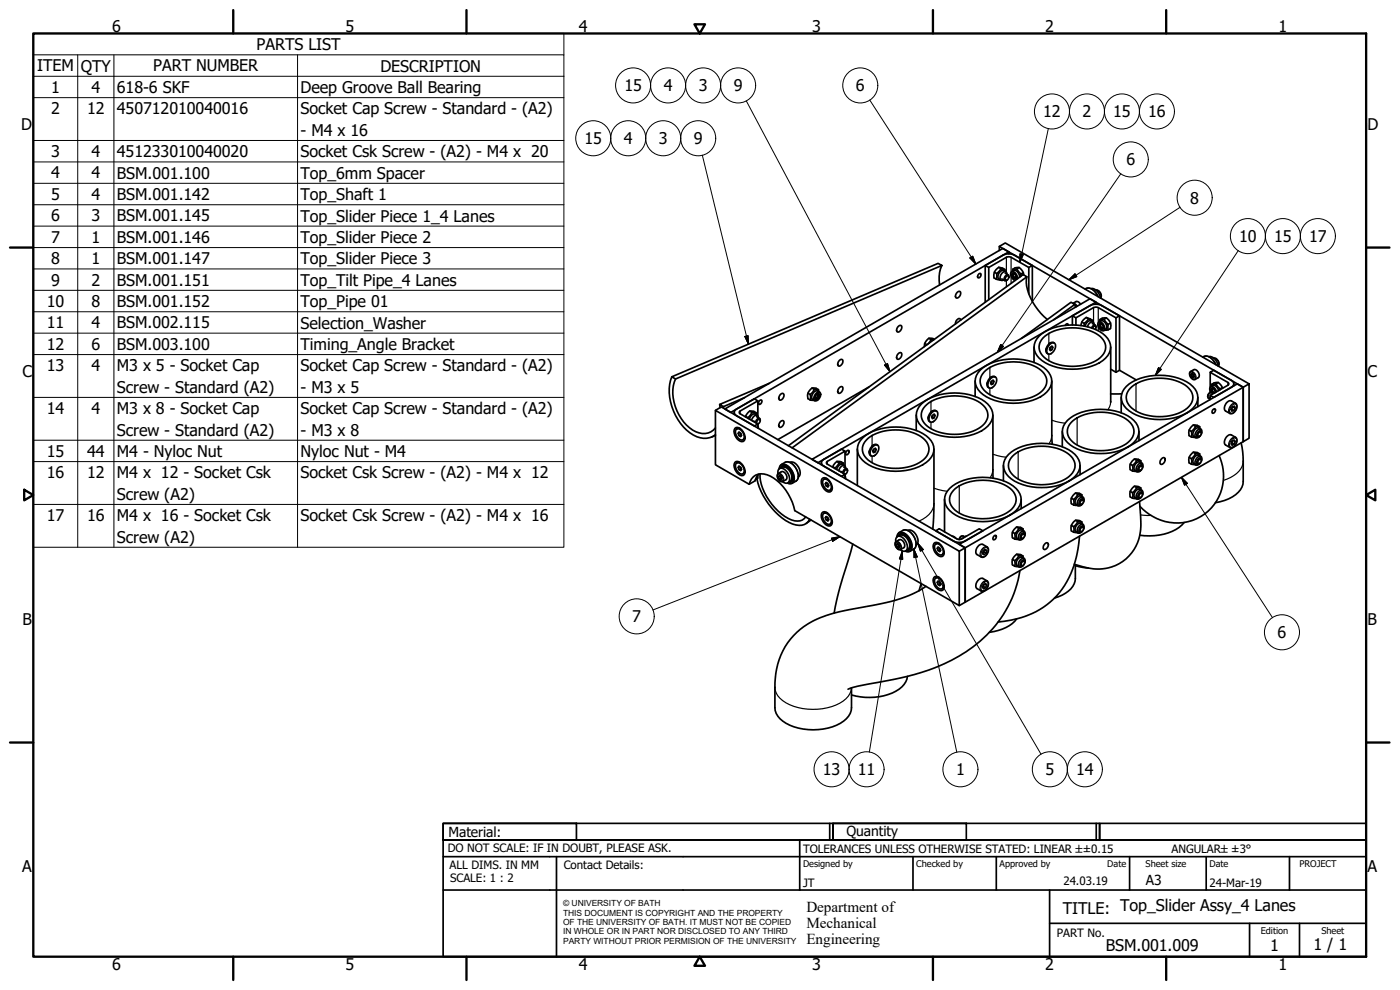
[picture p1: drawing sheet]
<svg xmlns="http://www.w3.org/2000/svg" width="420mm" height="297mm" viewBox="0 0 420 297" stroke-linecap="round" stroke-linejoin="round" font-family="sans-serif">
<!-- layer: Visible (ISO) -->
<g fill="none" stroke="#000" stroke-width=".51">
<path d="M282.7 79.7a9.6 9.6 0 0 0-.7 5.8M295.7 79.7l1 .5 5.3-3 .7-.2 .7 .2 5.4 3v7.9M299.9 75.1v-1.2l1.8-1 73.2 42.3M299.9 73.9l73.2 42.3-83.4 48.2-73.2-42.3-1.8 1M302.7 75.6l-1.7-1.1-83.5 48.2 1.8 1 83.4-48.1v.6M309.8 79.7v10.7M269.6 97.9l.7-.3a1.2 1.2 0 0 1 .2 1.3 1.2 1.2 0 0 1-1.2 .7 1.13 1.13 0 0 1 .3-1.7zM287.3 87.7l.6-.3a1.2 1.2 0 0 1 .2 1.3 1.2 1.2 0 0 1-1.1 .7 1.13 1.13 0 0 1 .3-1.7zM288.3 96l-.3-.4a1.43 1.43 0 0 0-1.3 1.6M293.8 82.1l.3-.1a.7 .7 0 0 1 .2 .9 .7 .7 0 0 1-.9 .4v-.6zM296.7 80.2v9.7M298.4 81.7l.7 .4"/>
<path d="M299 83.8l1.2 .2M299.7 80.2l.7 .4M300.7 83.7l.9 .5M301.6 80.9a1.8 1.8 0 0 0-1.8-.6 1.8 1.8 0 0 0-1.4 1.4l-.1 .4a1.31 1.31 0 0 0 .7 1.7M301.6 81.4v-.5l-1.2-.3-1.3 1.5-.1 1.7M301.6 81.9l1 .6M301.9 81.5l-.7-.3a1.69 1.69 0 0 0-1.4 2.5l.6 .4M302.2 82.8l.2-.1a.74 .74 0 0 1 .2 .9 .74 .74 0 0 1-.9 .4v-.6zM302.2 82.3l-.3-.7a1.62 1.62 0 0 0-1.5 .8 1.62 1.62 0 0 0 .1 1.7l.7-.1M302.8 83.1l-.3-.6a1.19 1.19 0 0 0-1 1.7l.7-.1M303.6 81.5a1.55 1.55 0 0 1 1.8 0 1.55 1.55 0 0 1 .6 1.6M303.8 82a1.09 1.09 0 0 1 1 .5 1.09 1.09 0 0 1 0 1.2l-.8-.4-.4-.7z"/>
<path d="M303.8 81.4l.2-.6 1.2-.1 1.2 1.5-.1 .7M304 80.8a1.84 1.84 0 0 1 1.9-.5 1.84 1.84 0 0 1 1.2 1.5l.1 .7M304 82.1a.89 .89 0 0 1 .8 .4 .89 .89 0 0 1-.1 1l-.5-.2a.93 .93 0 0 1-.2-1.2zM304.1 82.3h.1M304.1 82l.1 .9 .7 .5M304.6 83.3h.1M305.4 83.6l-.2-.8a1.29 1.29 0 0 0-1.8-1.1 1.96 1.96 0 0 0 1.3 2.4M305.9 80.3l-.7 .4M307.1 81.8l-.7 .4M308.2 83a12.5 12.5 0 0 0 3.3 9.9l2.8 3M308.8 80.2l1-.5-5.3-3.1-1.8-.4-1.7 .4-5.3 3.1v11M316.2 96l6.4-4.7-1.2-.6-14.9 10.8"/>
<path d="M320.6 97.5l-.2-.4-.3 .1-.4 .4M321.8 94.7l1.1 .7 5.3-3.1 .7-.2 .7 .2 5.3 3.1v16.3M322 91l1.2-.6 .5 .3 .6 .6M322.6 91.3l.3 .8-.2-.2M322.9 95.4v2.1M324.7 96.6l.7 .4M325.6 86.7a2.22 2.22 0 0 1 3.2 1.1l.8 1.2M326 95.3l.7 .4M327.4 86.6a3 3 0 0 1 2.9 2.8 1.63 1.63 0 0 0-1.4-2.4M327.8 96.1l-1.8-.8-1.3 1.3-.3 1.1M327.8 96.5v-.4l-1.1-.4-1.3 1.3v.8M327.8 97.1l.9 .5"/>
<path d="M327.9 98.5a.69 .69 0 0 1 .9-.6l-.1 .9M328 96.6l-.6-.3a1.71 1.71 0 0 0-1.8 1.6M328.4 97.4l-.3-.7a1.46 1.46 0 0 0-1.8 1.3M328.9 90.7l-83.4 48.1-1.8-1 83.4-48.2 1.8 1.1v.6M328.9 98.2l-.2-.7a1.11 1.11 0 0 0-1.1 .9M329.7 96.7a1.67 1.67 0 0 1 1.6 2.5 1.68 1.68 0 0 1-1.6-2.5zM329.8 96.6a1.58 1.58 0 0 1 1.9 .1 1.58 1.58 0 0 1 .4 1.9l-.9 .6M329.9 97.1a1.1 1.1 0 0 1 1.1 .5 1.1 1.1 0 0 1 0 1.2 1.2 1.2 0 0 1-1.1-1.7zM330 96.5l.1-.6 1.3-.1 1.2 1.5v1.7l-1.2 .1M330.1 95.9a1.87 1.87 0 0 1 1.9-.5 1.87 1.87 0 0 1 1.3 1.5l.1 .4a1.38 1.38 0 0 1-.8 1.7M330.1 97.2a.88 .88 0 0 1 .9 .4 .88 .88 0 0 1-.1 1l-.5-.2a.9 .9 0 0 1-.3-1.2zM330.2 97.4h.1"/>
<path d="M330.3 97.1l.1 .9 .7 .5M330.8 98.4h.1M332 95.4l-.6 .4M333.3 96.9l-.7 .4M334.9 95.4l1.1-.7-5.8-3.2-1.9-.2-1.2 .4-5.3 3v2.8M336 94.7v16.4M201.6 113.1l79.9-34.1 1.2 .7-80 34zM201.6 113.1a15.4 15.4 0 0 0 7.5 17.9 5.5 5.5 0 0 0 5.6-.6M202.7 113.7a13.3 13.3 0 0 0 6.1 15.8 4.7 4.7 0 0 0 5.9-1.1M223.5 119.3l-6.4 2.7M230.9 115l-14.9 6.4 1.1 .6M234.3 118.3l.6-.3a1.23 1.23 0 0 1 .2 1.3 1.23 1.23 0 0 1-1.1 .7 1.12 1.12 0 0 1 .3-1.7z"/>
<path d="M242.5 118l.7 .4M243.7 116.4l.7 .4M244.9 119.4h.1M245 118.4l.5-.2 .2 .1a.96 .96 0 0 1-.9 1.3 .88 .88 0 0 1 .2-1.2zM245.1 117.9l.7-.3a1.24 1.24 0 0 1 0 2.1 .91 .91 0 0 1-1.5 .3l.2-1.3zM245.2 118.2l.5-.1a1.08 1.08 0 0 1 .1 1.2 1.08 1.08 0 0 1-1.1 .5l-.1-.6zM245.4 118.2l-.2 .9-.6 .4M245.5 118.4h.1M245.6 116.9a1.86 1.86 0 0 0-1.9-.4 1.86 1.86 0 0 0-1.2 1.5l-.1 .4a1.43 1.43 0 0 0 .8 1.6M245.7 117.5l-.1-.6-1.2-.1-.5 .9a1.07 1.07 0 0 0-.6 1.6l-.1 .7M246 117.7a1.58 1.58 0 0 0-1.9 .1 1.58 1.58 0 0 0-.4 1.8l.8 .6M251.9 108.1l.7-.3a1.2 1.2 0 0 1 .2 1.3 1.2 1.2 0 0 1-1.1 .7 1.13 1.13 0 0 1 .2-1.7z"/>
<path d="M251.9 116.3l.7-.3a1.2 1.2 0 0 1 .2 1.3 1.2 1.2 0 0 1-1.1 .7 1.13 1.13 0 0 1 .2-1.7zM260.8 116.1l-27.4 15.8M269.6 106.1l.7-.3a1.2 1.2 0 0 1 .2 1.3 1.2 1.2 0 0 1-1.2 .7 1.13 1.13 0 0 1 .3-1.7zM277.5 103l.7 .4M278.7 101.5l.7 .4M280.2 102l-.8-.1-.9 1.3M280.4 101.8a1.67 1.67 0 0 0-2.6 .8l-.4 1.4M292.7 114.3v4.7M294.2 111a16.2 16.2 0 0 1 14.3-2.8 8.6 8.6 0 0 1 7.1 5.3 5.9 5.9 0 0 1-4.5 6.1 17.7 17.7 0 0 1-16.1-1.2 4.6 4.6 0 0 1-.8-7.4zM295.3 111.6a14.4 14.4 0 0 1 13.6-2.4 6.5 6.5 0 0 1 5.3 5.1 5.8 5.8 0 0 1-4.5 4.9 15.2 15.2 0 0 1-13.9-1.6 3.8 3.8 0 0 1-.5-6zM296.2 114.9v.5M297.4 113.5a.98 .98 0 0 1 1.3-.4 .98 .98 0 0 1 .4 1.4l-.5 1.1a1.42 1.42 0 0 1-1.9 .7 2.28 2.28 0 0 1 .7-2.8z"/>
<path d="M297.4 114.8h.1M297.4 114.7v.1M297.5 113.1l-.4 .2M297.9 114.2l.4 .3-.3 .6M298.3 114.5l-.3-.4-.5 .3-.2 .6 .2 .4 .5-.3-.6-.3M298.7 113.1a1.92 1.92 0 0 0-2.5 2 1.01 1.01 0 0 0 .6 1.3M310.3 104.1v4.6M311.9 100.8a16.9 16.9 0 0 1 16.9-1.9 6.6 6.6 0 0 1 4.5 5.2 7 7 0 0 1-5.7 5.8 16.8 16.8 0 0 1-15.7-2.4 4.3 4.3 0 0 1 0-6.7zM313 101.4a14.5 14.5 0 0 1 14.4-2.1 5.6 5.6 0 0 1 4.4 5.4 6.8 6.8 0 0 1-5.3 4.5 14.3 14.3 0 0 1-13.5-2.3 3.7 3.7 0 0 1 0-5.5zM313.9 104.7v.5M315.1 103.3a.97 .97 0 0 1 1.3-.4 .97 .97 0 0 1 .3 1.4l-.4 1a1.14 1.14 0 0 1-.9 .9 1.14 1.14 0 0 1-1.2-.4 2.56 2.56 0 0 1 .9-2.5zM315.1 104.5h.1"/>
<path d="M315.1 104.4v.1M315.2 102.9l-.4 .2M315.5 104l.5 .3-.3 .6M315.7 114.3l.1 19M316 104.3l-.3-.4-.5 .3-.2 .6 .2 .4 .5-.3-.6-.4M316.4 102.9a1.46 1.46 0 0 0-2.1 1 1.45 1.45 0 0 0 .2 2.3M333.3 110.8l1.6 .9 1.1-.6M333.3 104.1v16.6M336 111.1l5 2.9M336.5 119.2v4.7M336.7 118.2h-3.4M338 115.9a16.7 16.7 0 0 1 17-1.9 6.6 6.6 0 0 1 4.5 5.2 7.1 7.1 0 0 1-5.8 5.8 16.8 16.8 0 0 1-15.7-2.4 4.3 4.3 0 0 1 0-6.7z"/>
<path d="M339.2 116.5a14.3 14.3 0 0 1 14.3-2 5.6 5.6 0 0 1 4.4 5.3 6.8 6.8 0 0 1-5.2 4.5 14.4 14.4 0 0 1-13.5-2.3 3.7 3.7 0 0 1 0-5.5zM357.7 112.1l.5 .3 .2 .6-.3 .4-.5-.3-.2-.7zM357.8 112.1l-.4 .3M357.9 112.2l.2 .6M358.1 112.8l-.5 .3M358.1 112.8l.3 .1M359.5 119.2v2.8M361 107.2a2.17 2.17 0 0 1 3.2 1l.7 1.2M362.8 107a2.96 2.96 0 0 1 2.8 2.8 1.63 1.63 0 0 0-1.3-2.4M363.2 119l-.1 .9M363.2 117.4v.4l-.6 .5-.1 .7M363.2 118.6l1.1 .6 5.3-3a1.09 1.09 0 0 0 .7-1 1.09 1.09 0 0 0-.7-1.1l-5.3-3-1.1 .6 5.3 3.1 .3 .4-.3 .4-5.3 3v1.3"/>
<path d="M363.2 111.7v4.5M363.3 116l.7-.3a1.62 1.62 0 0 1 1.7 1.5M363.6 115.9l.1-.6 1.2-.1 1.3 1.5-.1 .3M363.7 117.8a1.06 1.06 0 0 0-1.1 .7 1.06 1.06 0 0 0 .4 1.2M363.7 117.8l.3 .2M363.7 115.3a1.85 1.85 0 0 1 1.9-.5 1.85 1.85 0 0 1 1.3 1.5v.2M363.8 116.8h.1M363.9 116.5l-.1 .5 .6 .8M364.6 117.8l-1.1 .6M364.7 117.8v-.4a.8 .8 0 0 0-1.1-.7l.1 .6 .4 .6M364.8 117.7l-.2-.7a.78 .78 0 0 0-1.1-.5l-.1 .5 .3 .8M365.1 117.5l-.2-.4a1.38 1.38 0 0 0-1.6-1 1.47 1.47 0 0 0 0 1.6"/>
<path d="M365.6 114.8l-.7 .4M366.9 116.3l-.7 .4M370.3 115.2v.6M373.1 116.2l1.8-1v16.3l-1.8 1zM214.7 123.1l73.2 42.3v16.3l-49.4-28.5a15 15 0 0 0-8.3-10.7 3.8 3.8 0 0 0-5.4 2.8l-10.1-5.8zM214.7 130.6l-1.1 .5M216 121.4l.1 .9M217.1 122l.1 .5M220.3 123.7v.6M220.6 128.5a1.7 1.7 0 0 1 2.4 1 2.01 2.01 0 0 1 0 2.9 2.89 2.89 0 0 1-2.4-3.9zM220.6 138.7a1.7 1.7 0 0 1 2.4 1 2 2 0 0 1 0 2.9 2.89 2.89 0 0 1-2.4-3.9zM220.7 123l5.7-3.3 1 .6-5.3 3-.3 .4 .3 .4 5.3 3.1-1 .6-5.3-3a1.09 1.09 0 0 1-.4-1.8z"/>
<path d="M220.9 139.1a1.42 1.42 0 0 1 2.1 .9 1.29 1.29 0 0 1-.4 2.2 2.51 2.51 0 0 1-1.7-3.1zM220.9 128.9a1.39 1.39 0 0 1 2.1 .9 1.29 1.29 0 0 1-.4 2.2 2.51 2.51 0 0 1-1.7-3.1zM221.5 130l.3-.3 .5 .2 .2 .7-.2 .4-.5-.3 .6-.4M222 140l-.5 .3 .3 .6M222 129.8l-.5 .2 .3 .7M222.1 138.8l-.5-.1-.5 .2M222.1 128.6l-.5-.1-.5 .2M222.4 130.2v.1M222.4 130.3v.1M223.6 131.1l-.2 .5-.4 .4M223.8 124.9l.7 .4M225 123.3l.7 .4"/>
<path d="M226 126.4l.5 .1 .6 .5 .1-.6 .7-.6a.86 .86 0 0 1-.5 1.4M226.9 123.8a1.86 1.86 0 0 0-1.9-.4 1.86 1.86 0 0 0-1.2 1.5l-.1 .2M227 124.4l-.1-.6-1.2-.1-1.2 1.8M227.1 125l.9 .5M227.3 124.6l-.6-.4a1.62 1.62 0 0 0-1.8 1.6M227.4 127.6l.2 .9M227.4 120.3v4.4M227.6 125.3l-.2-.6a1.53 1.53 0 0 0-1.8 1.4M227.6 127.1l-.2 .1v1.2M228.1 120.1l.2-.1a.71 .71 0 0 1 .2 .9 .71 .71 0 0 1-.8 .3v-.5zM228.2 126.2l-.3-.7a1.14 1.14 0 0 0-1.1 1.2M234.3 126.5l.6-.3a1.22 1.22 0 0 1 .2 1.3 1.22 1.22 0 0 1-1.1 .7 1.1 1.1 0 0 1 .3-1.7z"/>
<path d="M234.9 139.7l-.2 .5M235.2 139.7l-.1 .3M235.4 139.9l.2-.2-.3 .3zM235.5 139.7l-.1 .4M235.8 139.8v.4M235.9 139.9l-.1 .2M235.9 140l-.2 .2M236.6 133.7l70.5-51.3 1.1 .6-70.5 51.4M237.1 138.8l.1-.1a2.91 2.91 0 0 1 3 3.2l-.3 .9-.3 .3M243.2 120l1.1 .1M246.5 138.8v.6M246.8 138.1l5.7-3.3 1.1 .6-5.3 3-.3 .4 .3 .5 5.3 3-1.1 .6-5.3-3a1.05 1.05 0 0 1-.4-1.8z"/>
<path d="M251.1 138.5l.7 .4M253.1 138.9a1.87 1.87 0 0 0-1.9-.4 1.87 1.87 0 0 0-1.3 1.5v.2M253.2 139.6l-.1-.7h-1.3l-1.2 1.7M253.4 139.7l-.6-.4a1.62 1.62 0 0 0-1.7 1.6M253.6 135.4v4.4M254.1 135.3l.5-.2a.8 .8 0 0 1 .1 .9 .8 .8 0 0 1-.8 .4l-.1-.5zM257.3 134.8v10.9M258.8 131.5a16.2 16.2 0 0 1 14.4-2.9 8.6 8.6 0 0 1 7 5.3 5.2 5.2 0 0 1-3.3 5.6 17.6 17.6 0 0 1-17.2-.7 4.5 4.5 0 0 1-.9-7.3zM260 132a13.8 13.8 0 0 1 12.6-2.6 7.5 7.5 0 0 1 6.1 4.8 5 5 0 0 1-3.6 5 15.1 15.1 0 0 1-14.6-1.2 3.8 3.8 0 0 1-.5-6zM260.9 135.3v.5M262 133.9a.95 .95 0 0 1 1.7 .1 2.47 2.47 0 0 1-2 2.9 1.63 1.63 0 0 1 0-2.5zM262 135.2h.1"/>
<path d="M262.1 135.1v.1M262.2 133.5l-.5 .3M262.5 134.6l.5 .3-.3 .6M263 134.9l-.3-.4-.5 .3-.3 .7 .3 .3 .5-.3-.6-.3M263.4 133.5a1.94 1.94 0 0 0-2.5 2 1.09 1.09 0 0 0 .6 1.3M275 124.6v4.6M276.5 121.2a16.2 16.2 0 0 1 14.4-2.8 8.7 8.7 0 0 1 7 5.3 5.2 5.2 0 0 1-3.3 5.6 17.6 17.6 0 0 1-17.3-.7 4.6 4.6 0 0 1-.8-7.4zM277.7 121.8a13.9 13.9 0 0 1 12.6-2.6 7.4 7.4 0 0 1 6.1 4.8 5 5 0 0 1-3.6 5 15.1 15.1 0 0 1-14.6-1.2 3.8 3.8 0 0 1-.5-6zM278.5 125.1v.5M279.7 123.7a.98 .98 0 0 1 1.7 0 2.47 2.47 0 0 1-2.1 3 1.63 1.63 0 0 1 0-2.5zM279.7 125h.1M279.8 124.9l-.1 .1"/>
<path d="M279.9 123.3l-.5 .2M280.2 124.4l.4 .3-.2 .6M280.3 134.8v18.3l-.3 5.7M280.6 124.7l-.2-.4-.5 .3-.3 .7 .3 .3 .5-.3-.7-.3M281.1 123.3a1.94 1.94 0 0 0-2.5 2 1.01 1.01 0 0 0 .6 1.3M298 124.6v18.9M301.1 139.7v4.6M302.7 136.3a16.2 16.2 0 0 1 14.3-2.8 8.7 8.7 0 0 1 7 5.3 5.2 5.2 0 0 1-3.2 5.6 17.8 17.8 0 0 1-17.3-.7 4.6 4.6 0 0 1-.8-7.4zM303.8 136.9a14.4 14.4 0 0 1 13.6-2.3 6.5 6.5 0 0 1 5.2 5.1 5.9 5.9 0 0 1-4.4 4.8 15.1 15.1 0 0 1-13.9-1.6 3.8 3.8 0 0 1-.5-6zM318.8 129.5v4.6M320.4 126.1a16.2 16.2 0 0 1 14.3-2.8 8.6 8.6 0 0 1 7 5.3 5.2 5.2 0 0 1-3.2 5.5 17.6 17.6 0 0 1-17.3-.6 4.5 4.5 0 0 1-.8-7.4zM321.5 126.7a14.4 14.4 0 0 1 14.4-2 5.6 5.6 0 0 1 4.4 5.3 6.9 6.9 0 0 1-5.3 4.5 14.2 14.2 0 0 1-13.5-2.3 3.7 3.7 0 0 1 0-5.5z"/>
<path d="M324.1 139.7v2.7M339.2 139.3l.7 .4M340.4 137.7l.7 .4M341.8 129.5v2.7M342.4 138.2a1.86 1.86 0 0 0-1.9-.4 1.86 1.86 0 0 0-1.3 1.5l-.1 .4a1.38 1.38 0 0 0 .8 1.6M342.5 138.8l-.1-.6-1.3-.1-.5 .9a1.07 1.07 0 0 0-.6 1.6l-.1 .7M342.5 139.4l.2 .1M342.7 139a1.58 1.58 0 0 0-1.9 .1 1.58 1.58 0 0 0-.4 1.9l.8 .5M348.8 137.4l.6-.1a1.22 1.22 0 0 1 .1 1.4 1.22 1.22 0 0 1-1.2 .5 1.38 1.38 0 0 1 .5-1.8zM356.9 129.1l.7 .4M356.9 137.2l.7 .4M357.6 131.1l1.1 .1"/>
<path d="M357.6 139.3l1.1 .1M358.1 127.5l.7 .4M358.1 135.7l.7 .4M359.2 130.9l.2 .1M359.2 139.1l.2 .1M359.7 129.8l.6-.3a.75 .75 0 0 1 .1 1 .75 .75 0 0 1-.9 .3zM359.7 138l.6-.3a.75 .75 0 0 1 .1 1 .75 .75 0 0 1-.9 .3zM360 128a1.88 1.88 0 0 0-3.1 1.1v1.6l.7 .4M360 136.2a1.86 1.86 0 0 0-1.9-.5 1.86 1.86 0 0 0-1.2 1.5v1.7l.7 .4M360.1 128.6l-.1-.6-1.2-.1-.5 .9a1.07 1.07 0 0 0-.6 1.6l-.1 .7M360.1 136.8l-.1-.6-1.2-.1-1.2 1.5v1.7M360.2 129.2l.2 .1"/>
<path d="M360.2 137.4l.2 .1M360.4 128.8a1.58 1.58 0 0 0-1.9 .1 1.58 1.58 0 0 0-.4 1.9l.8 .5M360.4 137a1.55 1.55 0 0 0-1.8-.1 1.55 1.55 0 0 0-.6 1.7l.1 .3 .8 .6M360.5 130.3a1 1 0 0 0-.4-1.6 1.81 1.81 0 0 0-1.2 2.6 1.23 1.23 0 0 0 1.4-.6M360.5 138.4a.98 .98 0 0 0-.4-1.5 1.81 1.81 0 0 0-1.2 2.6 1.23 1.23 0 0 0 1.4-.6M360.6 129.9l-.1-.4a.95 .95 0 0 0-1.1 .4 .95 .95 0 0 0 .2 1.2l.4-.2M360.6 138.1l-.3-.6a1.19 1.19 0 0 0-1 1.7l.7-.1M364.1 122.9l.5-.3a.8 .8 0 0 1 0 .9 .8 .8 0 0 1-.7 .5l-.2-.5zM365.9 136.7a14.2 14.2 0 0 1-4.7 17.7 14.2 14.2 0 0 1-18.2-1.6l-.9-.9M368.1 120.8a1.29 1.29 0 0 1 1.4-.5l1.3 .7a1.93 1.93 0 0 1 .1 2.1 1.93 1.93 0 0 1-1.8 .9l-1.3-.7a1.81 1.81 0 0 1 .3-2.5zM368.1 131a1.23 1.23 0 0 1 1.4-.5l1.3 .7a1.93 1.93 0 0 1 .1 2.1 1.93 1.93 0 0 1-1.8 .9l-1.3-.7a1.81 1.81 0 0 1 .3-2.5zM369.5 122.8h.1"/>
<path d="M369.6 122.8l.7 .4M369.7 122.5l-.1 .3M369.7 132.8l-.1 .1M369.7 132.8l.7 .5M369.8 132.4l.6-.4 .3 .5-.3 .8-.6 .3-.3-.4zM369.8 132.4l-.1 .4M369.9 122l.6-.1 .2 .5-.4 .8-.6 .2-.2-.6zM370 122l-.2 .3M370 122l.7 .4M370 122h.1M370.2 132.2l.5 .3M372.5 132.9l.3 1.3a49.9 49.9 0 0 1 .3 10.2 7 7 0 0 1-5.6 5.8l-2.7 .6"/>
<path d="M221.5 140.3l.3-.4 .5 .3 .2 .6-.2 .4-.5-.3 .6-.4M222.4 140.5h.1M222.4 140.5v.1M223.6 141.3l-.2 .6-.4 .3M227.2 143.7a20.1 20.1 0 0 0 10.7 13.5 3.7 3.7 0 0 0 5.1-1.4M227.4 142.5v1l-.7 .5M227.6 142.3l-1 2-1.8 1M228.1 142.2a16.3 16.3 0 0 0 10.3 14.1 3.1 3.1 0 0 0 3.4-1.2M233.5 142.1a1.18 1.18 0 0 1 .4-1.5 1.18 1.18 0 0 1 1.5 .2 3 3 0 0 1 1.2 4 1.39 1.39 0 0 1-1.8-.3M233.8 140.6l.1-.4a2.87 2.87 0 0 1 2.5-1.6 4.4 4.4 0 0 1 3 5.1l-.5 .6a2.32 2.32 0 0 1-2.2 .8l-.4-.1M233.9 142.7l.5 .3 .3 .6-.3 .4-.5-.3-.3-.7zM234.1 142.8l-.5 .2"/>
<path d="M234.1 142.8l.3 .6M234.3 140.4a1.45 1.45 0 0 1 2.5 .2l.8 1.1a1.99 1.99 0 0 1-.4 3h-.4M234.4 143.4l.2 .1M234.4 143.4l-.5 .3M234.7 140.2a2.87 2.87 0 0 1 3 3.1l-.5 1.2M234.7 140.2l-.7 .4M235.7 140.2l.8 .2 .7 .6M236.2 140l.5 .4M237.2 144.5l-.7 .4M237.5 144.2h.3M237.6 143.9h.2M237.7 144.5h-.5"/>
<path d="M237.7 141.9l.2 .9M237.7 143.5l.3 .1M237.8 143.5l.2 .1M237.8 144h.1M237.9 142.8l-.2 .8M237.9 142.6l.1 .6M238 143.5h-.3M238 143.9l-.4 .1M243.4 156l-1.4 1M246.7 143.6a1.67 1.67 0 0 1 2.5 1.1 2.01 2.01 0 0 1 0 2.9 2.9 2.9 0 0 1-2.7-3.6zM246.7 153.8a1.7 1.7 0 0 1 2.5 1.1 2.01 2.01 0 0 1 0 2.9 2.89 2.89 0 0 1-2.5-4zM247 154.2a1.39 1.39 0 0 1 2.2 1 1.3 1.3 0 0 1-.4 2.2 2.51 2.51 0 0 1-1.8-3.2z"/>
<path d="M247 144a1.41 1.41 0 0 1 2.2 1 1.3 1.3 0 0 1-.4 2.2 2.54 2.54 0 0 1-1.8-3.2zM247.7 155.3l.2-.3 .5 .3 .3 .6-.2 .4-.6-.3 .7-.4M247.7 145.1l.2-.3 .5 .3 .3 .6-.2 .4-.6-.3 .7-.4M248.1 155.1l-.4 .2 .2 .7M248.1 144.9l-.4 .2 .2 .7M248.3 153.9l-.6-.1-.5 .2M248.3 143.7l-.6-.1-.5 .2M248.6 155.6h.1M248.6 145.4h.1M249.8 156.4l-.2 .6-.5 .3M249.8 146.2l-.2 .6-.5 .3M249.9 140l.7 .4"/>
<path d="M252.2 141.5l.5 .1 .6 .5M253.2 140.1l.9 .5M253.2 142.1l.4-1 .2-.2 .5 .1v.6l-.7 .7M253.6 142.7l.1 .9M253.6 142.3v1.2M253.6 142.3v.1M253.7 140.4l-.2-.7a1.53 1.53 0 0 0-1.8 1.5M253.8 142.2l-.2 .1M254.3 141.3l-.2-.7a1.09 1.09 0 0 0-1.2 1.2M272.4 159.2a2.39 2.39 0 0 1 2.9 2 1.68 1.68 0 0 1-.4 2.3M280.8 159.3l1.1-.6 5.3 3 .7 .2 .7-.2 5.3-3 1.1 .6-5.3 3-1.8 .4-1.8-.4zM283.5 149.9v9.7"/>
<path d="M285 146.5a16.2 16.2 0 0 1 14.4-2.8 8.7 8.7 0 0 1 7 5.3 5.2 5.2 0 0 1-3.3 5.6 17.6 17.6 0 0 1-17.3-.7 4.6 4.6 0 0 1-.8-7.4zM286.2 147.1a14.4 14.4 0 0 1 13.5-2.3 6.5 6.5 0 0 1 5.3 5.1 5.8 5.8 0 0 1-4.5 4.8 15.2 15.2 0 0 1-13.9-1.6 3.9 3.9 0 0 1-.4-6zM303.8 159.7l.7 .4M305.1 158.1l.7 .4M306.5 149.9v2.7M307 158.7a1.84 1.84 0 0 0-1.9-.5 1.84 1.84 0 0 0-1.3 1.5v.4a1.38 1.38 0 0 0 .7 1.6M307.1 159.3l-.1-.6-1.2-.2-1.3 1.6v1.6M307.1 159.8l.2 .1M307.4 159.4l-.7-.4a1.69 1.69 0 0 0-1.4 2.6l.6 .4M321.5 149.5l.7 .4M321.5 157.6l.7 .4M322.2 151.5l1.2 .1"/>
<path d="M322.2 159.7l1.2 .1M322.8 147.9l.6 .4M322.8 156.1l.6 .4M323.8 151.3l.2 .2M323.8 159.5l.2 .1M324.4 150.3l.5-.3a.74 .74 0 0 1 .2 .9 .74 .74 0 0 1-1 .3zM324.4 158.4l.5-.3a.75 .75 0 0 1 .2 1 .75 .75 0 0 1-1 .3zM324.7 148.4a1.84 1.84 0 0 0-1.9-.4 1.84 1.84 0 0 0-1.3 1.5l-.1 .4a1.36 1.36 0 0 0 .8 1.6M324.7 156.6a1.86 1.86 0 0 0-1.9-.5 1.86 1.86 0 0 0-1.3 1.5l-.1 .4a1.38 1.38 0 0 0 .8 1.7M324.8 149l-.1-.6-1.3-.1-.5 .9a1.07 1.07 0 0 0-.6 1.6l-.1 .7M324.8 157.2l-.1-.6-1.3-.1-.5 .8a1.07 1.07 0 0 0-.6 1.6l-.1 .8M324.8 149.6l.2 .1"/>
<path d="M324.8 157.8l.2 .1M325 149.2l-.6-.4a1.69 1.69 0 0 0-1.5 2.6l.7 .4M325 157.4l-.6-.4a1.69 1.69 0 0 0-1.5 2.6l.7 .3M325.2 150.7a1 1 0 0 0-.4-1.6 1.79 1.79 0 0 0-1.2 2.7 1.13 1.13 0 0 0 1.3-.7M325.2 158.9a1 1 0 0 0-.4-1.6 1.78 1.78 0 0 0-1.2 2.6 1.13 1.13 0 0 0 1.3-.6M325.2 150.4v-.5a.96 .96 0 0 0-1.2 .4 .96 .96 0 0 0 .2 1.2l.5-.2M325.2 158.5v-.4a.95 .95 0 0 0-1.2 .4 .95 .95 0 0 0 .2 1.2l.5-.2M339.2 147.4l.7 .4M339.9 141.3l1.2 .1M339.9 149.5l1.2 .1M340.4 145.9l.7 .4M341.5 141.1l.2 .2"/>
<path d="M341.5 149.3l.2 .1M342 150.5l.1 1.5a23.2 23.2 0 0 1-.4 10.1 13.2 13.2 0 0 1-17.6 7.7l-1.7-.5M342.1 140.1l.5-.3a.74 .74 0 0 1 .1 .9 .74 .74 0 0 1-.9 .3zM342.1 148.2l.5-.3a.75 .75 0 0 1 .1 1 .75 .75 0 0 1-.9 .3zM342.4 146.4a1.86 1.86 0 0 0-1.9-.5 1.86 1.86 0 0 0-1.3 1.5l-.1 .4a1.4 1.4 0 0 0 .8 1.7M342.5 147l-.1-.6-1.3-.1-1.2 1.5v1.7M342.5 147.6l.2 .1M342.7 147.2a1.58 1.58 0 0 0-1.9 .1 1.58 1.58 0 0 0-.4 1.8l.8 .6M342.8 140.5a1 1 0 0 0-.4-1.6 1.78 1.78 0 0 0-1.2 2.6 1.16 1.16 0 0 0 1.4-.6M342.8 148.7a1 1 0 0 0-.4-1.6 1.78 1.78 0 0 0-1.2 2.6 1.23 1.23 0 0 0 1.4-.6M342.9 140.2l-.1-.5a.95 .95 0 0 0-1.1 .4 .95 .95 0 0 0 .2 1.2l.4-.2M342.9 148.3l-.1-.5a.96 .96 0 0 0-1.1 .5 .96 .96 0 0 0 .2 1.2l.4-.2"/>
<path d="M355.4 156.8a14.2 14.2 0 0 1-11.9 3.9l-1.4-.1M255.9 163.2l-3.8 12.9-1.8 7.8M268.8 162.6a1.19 1.19 0 0 1 .4-1.5 1.19 1.19 0 0 1 1.6 .1 3.1 3.1 0 0 1 1.1 4 1.39 1.39 0 0 1-1.7-.3M269.2 161.1l.1-.5a2.55 2.55 0 0 1 2.1-1.6 4.1 4.1 0 0 1 3.2 5.5l-.3 .2a2.3 2.3 0 0 1-2.2 .8l-.4-.1M269.3 163.1l.5 .3 .2 .6-.2 .4-.5-.3-.3-.6zM269.4 163.2l-.4 .3M269.5 163.2l.2 .6M269.6 160.8a1.45 1.45 0 0 1 2.6 .2l.4 .5a2.78 2.78 0 0 1 .4 3.4l-.9 .2M269.7 163.8l.3 .2M269.7 163.8l-.4 .3M270 160.6a2.91 2.91 0 0 1 3 3.2l-.5 1.1M270 160.6l-.7 .4"/>
<path d="M270.3 160.2l-.3 .4M270.6 160.1l-.2 .4M270.8 160.1v.4M271 160.2l-.4 .3 .4-.3M271.1 160.6l.7 .1M271.2 160.2l-.1 .4M271.3 160.3l-.1 .2M271.3 160.4l-.2 .2M271.6 160.5l.4 .3M271.8 160.8l.7 .6M272.5 164.9l-.7 .4M272.8 164.6h.4"/>
<path d="M273 164.3l.3 .1M273 164.9h-.5M273 163.9l.4 .1M273.1 162.3l.1 .9M273.1 163.9l.3 .1M273.2 163.3l-.2 .7M273.3 163.9h-.3M273.3 163l.1 .6M273.3 164.3l-.4 .1 .4-.1M276.5 175.1l-.7 2.2M277.9 175.9a39.2 39.2 0 0 1-16.3 5.8 69.1 69.1 0 0 0-17.4 4.5 20.9 20.9 0 0 0-11.6 20v6.1a6.2 6.2 0 0 0 4.4 5.3 17.7 17.7 0 0 0 16.2-1.2 5.3 5.3 0 0 0 2.3-4.1v-5.9M280.3 163a1.7 1.7 0 0 1 2.5 1 2.06 2.06 0 0 1 0 2.9 2.87 2.87 0 0 1-2.5-3.9z"/>
<path d="M280.3 173.2a1.7 1.7 0 0 1 2.5 1.1 2.06 2.06 0 0 1 0 2.9 2.87 2.87 0 0 1-2.5-4zM280.6 163.4a1.39 1.39 0 0 1 2.2 .9 1.3 1.3 0 0 1-.5 2.2 2.49 2.49 0 0 1-1.7-3.1zM280.6 173.6a1.39 1.39 0 0 1 2.2 .9 1.3 1.3 0 0 1-.5 2.2 2.46 2.46 0 0 1-1.7-3.1zM281.3 164.5l.2-.3 .5 .3 .3 .6-.3 .4-.5-.3 .7-.4M281.3 174.7l.2-.3 .5 .3 .3 .6-.3 .4-.5-.3 .7-.4M281.7 164.3l-.4 .2 .2 .7M281.7 174.5l-.4 .2 .2 .7M281.9 163.1l-.6-.1-.5 .2M281.9 173.3l-.6-.1-.5 .2M282.2 164.7v.1M282.2 174.9v.1M282.2 164.8h.1"/>
<path d="M282.2 175v.1M283.4 165.6l-.2 .5-.5 .4M283.4 175.8l-.2 .5-.5 .4M285.8 160.9l1.1 .6M287.9 163.3l83.4-48.1 1.8 1v16.3l-83.4 48.2v-16.3zM287.9 165.4l1.8-1v16.3l-1.8 1M288.6 160.9l-.4 .3-.3 .7 .1-.4a.88 .88 0 0 1 1.4-.5M290 160.9l-1.1 .6M293.5 174.1a1.29 1.29 0 0 1 1.5-.5l1.2 .7a1.94 1.94 0 0 1 .1 2.1 1.94 1.94 0 0 1-1.8 .9l-1.3-.7a1.84 1.84 0 0 1 .3-2.5zM293.9 163.6l.7-.3 1.6 .8a1.95 1.95 0 0 1 .1 2 1.95 1.95 0 0 1-1.8 1l-1.3-.7a1.95 1.95 0 0 1 .7-2.8zM295.1 165.4l.6-.5 .4 .3-.2 .8-.6 .5-.4-.3zM295.1 175.9h-.1"/>
<path d="M295.1 175.9l.7 .4M295.2 175.5l.6-.4 .3 .4-.3 .8-.6 .4-.3-.5zM295.2 165.3v.3M295.2 165.6l.7 .4M295.2 165.6l-.2 .1M295.2 175.4l-.1 .5M295.6 175.2l.5 .3M295.7 164.9l.4 .3M298.3 160.8l.5-.2a.7 .7 0 0 1 .1 .9 .7 .7 0 0 1-.9 .2zM303.8 167.8l.7 .4M304.5 161.7l1.2 .1M304.5 169.9l1.2 .1"/>
<path d="M305.1 166.3l.7 .4M306.1 171.2a35.7 35.7 0 0 1-18.3 25.7 73.3 73.3 0 0 1-25.3 8l-5.2 1-2.8 .9M306.1 161.6l.2 .1M306.1 169.7l.2 .1M306.7 160.5l.5-.3a.74 .74 0 0 1 .2 .9 .74 .74 0 0 1-.9 .3zM306.7 168.6l.5-.3a.73 .73 0 0 1 .2 1 .73 .73 0 0 1-.9 .3zM307 166.8a1.85 1.85 0 0 0-1.9-.5 1.85 1.85 0 0 0-1.3 1.5v.4a1.38 1.38 0 0 0 .7 1.7M307.1 167.4l-.1-.6-1.2-.1-1.3 1.5v1.7M307.1 168l.2 .1M307.4 167.6l-.7-.4a1.69 1.69 0 0 0-1.4 2.6l.6 .3M307.5 160.9a.98 .98 0 0 0-.4-1.6 1.81 1.81 0 0 0-1.2 2.7 1.19 1.19 0 0 0 1.3-.7M307.5 169.1a.98 .98 0 0 0-.4-1.6 1.79 1.79 0 0 0-1.2 2.6 1.13 1.13 0 0 0 1.3-.6"/>
<path d="M307.5 160.6l-.2-.7a1.04 1.04 0 0 0-1 .7 1.04 1.04 0 0 0 .2 1.1l.5-.2M307.5 168.7v-.4a.94 .94 0 0 0-1.2 .4 .94 .94 0 0 0 .2 1.2l.5-.2M313.5 163.3l.6-.5 .3 .1a1.22 1.22 0 0 1 0 1.3 1.22 1.22 0 0 1-1.2 .6 1.26 1.26 0 0 1 .3-1.5zM322.7 169.7l3.9 .7M322.7 169.4v4.2a6.6 6.6 0 0 1-5 5.4l-1.2 .5M324 160.9a27.4 27.4 0 0 1-9.8 20.5 27.7 27.7 0 0 1-14.6 5.2M305.1 185.7a11.8 11.8 0 0 1-8.2 4M272.3 202.9a7.2 7.2 0 0 1-5.7 5.5 19.1 19.1 0 0 1-11.1 .1"/>
<circle cx="358.5" cy="112.4" r="1.46"/>
<circle cx="234.8" cy="143" r="1.47"/>
<circle cx="270.1" cy="163.4" r="1.46"/>
</g>
<!-- layer: Visible Narrow (ISO) -->
<g fill="none" stroke="#000" stroke-width=".36">
<path d="M302 77.2v4.5M303.4 77.2v4.5M302 84.2v1.8M303.4 82.9v2.1M322 91a1.33 1.33 0 0 1 1.3 .8M322.3 91.2l.9 .8M326 86.6a3.2 3.2 0 0 1 3.5 2.4M328.2 92.3v4.5M328.9 87a1.7 1.7 0 0 1 1.4 2.4M329.6 92.3v4.5M329.6 98.1v1.2M297.1 110.3v3"/>
<path d="M297.1 116.5v1.9M314.8 100.1v3M314.8 106.3v1.9M340.9 115.2v8.1M357.3 111.6a1.43 1.43 0 0 1 1.2 2.2 1.42 1.42 0 0 1-1.2-2.2zM357.3 111.5a1.57 1.57 0 0 1 1.4 2.3M361.3 107a3.2 3.2 0 0 1 3.6 2.4M364.3 107.5a1.68 1.68 0 0 1 1.3 2.3M368.5 114.8v.8M222.1 123.3v.8M234.5 139.4a3.4 3.4 0 0 1 3.8 2.9 2.39 2.39 0 0 1-.5 2.7M235.6 138.7a3.4 3.4 0 0 1 3.8 3 2.43 2.43 0 0 1-.5 2.6"/>
<path d="M248.3 138.4v.9M261.7 130.7v3.1M261.7 136.9v1.9M279.4 120.5v3M279.4 126.7v1.9M298 136.3l4 .9M305.6 135.6v8.1M315.7 130.7l-.4 1.6-.5 .8M315.7 126.1l3.9 .9M323.3 125.4v8.1M333.3 120.5l-.1 .8-.7 1.6M369.6 121.8a.85 .85 0 0 1 .7-.6 .85 .85 0 0 1 .8 .5l-.2 1.3a1.02 1.02 0 0 1-.7 1 1.02 1.02 0 0 1-1.2-.4 2.11 2.11 0 0 1 .6-1.8z"/>
<path d="M369.7 131.9a.85 .85 0 0 1 1.4-.3 1.96 1.96 0 0 1-1.7 2.6 1.62 1.62 0 0 1 .3-2.3zM370.8 121a2.02 2.02 0 0 0-1.7 3M370.8 131.2a2.02 2.02 0 0 0-1.7 3M373.1 138.3a6.5 6.5 0 0 1-4.8 5.4l-1.2 .5M233.5 142.3a1.43 1.43 0 0 1 1.3 2.1 1.43 1.43 0 0 1-1.3-2.1zM233.6 142.1a1.58 1.58 0 0 1 1.3 2.4M233.9 140.6a1.34 1.34 0 0 1 .8-1.2 1.34 1.34 0 0 1 1.5 .3 4.4 4.4 0 0 1 1.9 4.8 1.23 1.23 0 0 1-1.7 .4M269.9 159.8a3.4 3.4 0 0 1 3.7 2.9 2.43 2.43 0 0 1-.5 2.7M271 159.1a3.4 3.4 0 0 1 3.7 3 2.32 2.32 0 0 1-.4 2.6M280.3 151.1a6.2 6.2 0 0 1-4.5 5.3M280.3 146.5l4 .9M287.9 145.8v8.2"/>
<path d="M298 140.9l-.4 1.6-.4 .8M342.3 154.5l3.1 .2M268.9 162.7a1.41 1.41 0 0 1 1.2 2.1 1.42 1.42 0 0 1-1.2-2.1zM268.9 162.5a1.57 1.57 0 0 1 1.4 2.4M269.2 161a1.36 1.36 0 0 1 .9-1.2 1.36 1.36 0 0 1 1.4 .3 4.4 4.4 0 0 1 2 4.8 1.29 1.29 0 0 1-1.8 .5M294.9 165a.98 .98 0 0 1 1.6-.4 1.86 1.86 0 0 1-1.8 2.4 1.53 1.53 0 0 1 .2-2zM295.1 174.9a.83 .83 0 0 1 1.3-.2 1.93 1.93 0 0 1-1.6 2.6 1.57 1.57 0 0 1 .3-2.4zM296.2 164.1a2.02 2.02 0 0 0-1.7 3M296.2 174.3a2.02 2.02 0 0 0-1.7 3M232.6 206.2a7 7 0 0 0 5.6 5.7 17 17 0 0 0 15.7-2.2 4.9 4.9 0 0 0 1.6-3.3"/>
</g>
<!-- layer: Symbol (ISO) -->
<g fill="none" stroke="#000" stroke-width=".3">
<path d="M10 16.5v-6.5h159.2v6.5M10 16.5h159.2v6.4M10 16.5v147.7h159.2v-141.3M23.3 16.5v147.7M34.2 16.5v147.7M89.3 16.5v147.7M10 22.9h159.2M10 29.3h159.2M224 30.3l43.1 81.2M261 30l31.9 49.2M314.6 38.6l-8.5 40.1M10 42.1h159.2"/>
<path d="M10 48.6h159.2M10 55h159.2M210.8 46.6l13.8 56.7M336.4 52.1l-37.1 53.6M10 61.4h159.2M10 67.8h159.2M10 74.3h159.2M291.1 77.4l.8-.5 1 2.3zM306.1 76.2l1 .2-1 2.3zM354.2 62.2l-33.4 21.8M371.6 75.2l-24.9 37.5M10 80.7h159.2"/>
<path d="M10 87.1h159.2M10 93.5h159.2M10 100h159.2M320.8 84l1.8-1.8 .6 .8zM10 106.4h159.2M10 119.2h159.2M223.5 101l1-.3 .1 2.6zM265.5 109.5l.9-.4 .7 2.4zM300.3 103.4l.9 .5-1.9 1.8zM347.7 110.3l.8 .5-1.8 1.9zM10 132.1h159.2M10 138.5h159.2"/>
<path d="M10 151.3h159.2M354.6 143.2l1.7 1.8-.8 .6zM354.6 143.2l27.3 42.1M249.5 161.5l2.6-.5-2.2 1.4zM252.1 161l-56.1 22M270.8 165.3l.1 2.5-1-.1zM270.8 165.3l-9.9 60.3M274.3 164.7l1 2.4-1 .2zM274.3 164.7l12.8 61M275.4 163l1.7 1.9-.9 .5zM275.4 163l37 63.3"/>
<circle cx="190" cy="25.6" r="5.3"/>
<circle cx="200.5" cy="25.6" r="5.3"/>
<circle cx="211" cy="25.6" r="5.3"/>
<circle cx="221.5" cy="25.6" r="5.3"/>
<circle cx="258.2" cy="25.6" r="5.3"/>
<circle cx="315.7" cy="33.4" r="5.3"/>
<circle cx="326.2" cy="33.4" r="5.3"/>
<circle cx="336.7" cy="33.4" r="5.3"/>
<circle cx="347.2" cy="33.4" r="5.3"/>
<circle cx="178" cy="41.5" r="5.3"/>
<circle cx="188.5" cy="41.5" r="5.3"/>
<circle cx="199" cy="41.5" r="5.3"/>
<circle cx="209.5" cy="41.5" r="5.3"/>
<circle cx="339.4" cy="47.8" r="5.3"/>
<circle cx="358.5" cy="59.3" r="5.3"/>
<circle cx="374.5" cy="70.8" r="5.3"/>
<circle cx="385" cy="70.8" r="5.3"/>
<circle cx="395.5" cy="70.8" r="5.3"/>
<circle cx="191.1" cy="184.9" r="5.3"/>
<circle cx="384.7" cy="189.7" r="5.3"/>
<circle cx="249.6" cy="230.8" r="5.3"/>
<circle cx="260.1" cy="230.8" r="5.3"/>
<circle cx="288.2" cy="230.8" r="5.3"/>
<circle cx="315.1" cy="230.8" r="5.3"/>
<circle cx="325.6" cy="230.8" r="5.3"/>
</g>
<!-- layer: Border (ISO) -->
<g fill="none" stroke="#000" stroke-width=".7">
<path d="M10 10h400v277h-400zM70 3v7M140 3v7M208.4 7.3h3.2l-1.6 2.7zM280 3v7M350 3v7M3 74.3h7M410 74.3h7M7.3 146.9l2.7 1.6-2.7 1.6zM410 148.5l2.7-1.6v3.2zM3 222.8h7M410 222.8h7"/>
<path d="M70 287v7M140 287v7M210 287l1.6 2.8h-3.2zM280 287v7M350 287v7"/>
</g>
<!-- layer: Title (ISO) -->
<g fill="none" stroke="#000" stroke-width=".51">
<path d="M133 247h40v5h-40zM133 247h117v5h-117zM133 257v-5h277v5M133 257h277v30h-277zM167 257v30M240 252v15M249 247v5M250 247h40v5h-40zM250 247h80v5h-80zM274 257v10M299 257v10M329 247v5"/>
<path d="M330 247h80v5h-80zM339 257v10M362 257v10M387 257v10M133 267h277M315 277h95M315 267v20M375 277v10M390 277v10"/>
</g>
<!-- layer: Symbol (ISO) -->
<g fill="#000" stroke="#000" stroke-width=".3">
<path d="M291.1 77.4l1.8 1.8zM291.1 77.4l.8-.5 1 2.3zM306.1 76.2v2.5zM306.1 76.2l1 .2-1 2.3zM320.8 84l1.8-1.8zM320.8 84l1.8-1.8 .6 .8zM223.5 101l1.1 2.3zM223.5 101l1-.3 .1 2.6zM265.5 109.5l1.6 2zM265.5 109.5l.9-.4 .7 2.4zM300.3 103.4l-1 2.3zM300.3 103.4l.9 .5-1.9 1.8z"/>
<path d="M347.7 110.3l-1 2.4zM347.7 110.3l.8 .5-1.8 1.9zM354.6 143.2l1.7 1.8zM354.6 143.2l1.7 1.8-.8 .6zM249.9 162.4l2.2-1.4zM249.5 161.5l2.6-.5-2.2 1.4zM270.8 165.3l.1 2.5zM270.8 165.3l.1 2.5-1-.1zM274.3 164.7l1 2.4zM274.3 164.7l1 2.4-1 .2zM275.4 163l1.7 1.9zM275.4 163l1.7 1.9-.9 .5z"/>
</g>
<g font-size="4.8">
<text x="33.7" y="9.6">6</text>
<text x="103.7" y="9.6">5</text>
<text x="173.7" y="9.6">4</text>
<text x="243.7" y="9.6">3</text>
<text x="313.7" y="9.6">2</text>
<text x="383.7" y="9.6">1</text>
<text x="77" y="15">PARTS LIST</text>
<text x="11.2" y="21.4">ITEM</text>
<text x="24.2" y="21.5">QTY</text>
<text x="46" y="21.4">PART NUMBER</text>
<text x="114.2" y="21.5">DESCRIPTION</text>
<text x="15.3" y="27.9">1</text>
<text x="27.4" y="27.8">4</text>
<text x="35.1" y="27.9">618-6 SKF</text>
<text x="90.2" y="27.9">Deep Groove Ball Bearing</text>
<text x="187.4" y="27.4">15</text>
<text x="199.2" y="27.4">4</text>
<text x="209.7" y="27.4">3</text>
<text x="220.2" y="27.4">9</text>
<text x="256.9" y="27.4">6</text>
<text x="15.3" y="34.3">2</text>
<text x="26.1" y="34.3">12</text>
<text x="35.1" y="34.3">450712010040016</text>
<text x="90.2" y="34.3">Socket Cap Screw - Standard - (A2)</text>
<text x="313.1" y="35.2">12</text>
<text x="324.9" y="35.2">2</text>
<text x="334.1" y="35.2">15</text>
<text x="344.6" y="35.2">16</text>
<text x="6.3" y="38.9">D</text>
<text x="90.2" y="40.8">- M4 x 16</text>
<text x="410.4" y="38.9">D</text>
<text x="15.3" y="47.1">3</text>
<text x="27.4" y="47.1">4</text>
<text x="35.1" y="47.1">451233010040020</text>
<text x="90.2" y="47.2">Socket Csk Screw - (A2) - M4 x 20</text>
<text x="175.4" y="43.3">15</text>
<text x="187.2" y="43.3">4</text>
<text x="197.7" y="43.3">3</text>
<text x="208.2" y="43.3">9</text>
<text x="15.3" y="53.5">4</text>
<text x="27.4" y="53.5">4</text>
<text x="35.1" y="53.6">BSM.001.100</text>
<text x="90.2" y="53.6">Top_6mm Spacer</text>
<text x="338.1" y="49.6">6</text>
<text x="15.3" y="60">5</text>
<text x="27.4" y="60">4</text>
<text x="35.1" y="60">BSM.001.142</text>
<text x="90.2" y="60.1">Top_Shaft 1</text>
<text x="357.2" y="61.1">8</text>
<text x="15.3" y="66.4">6</text>
<text x="27.4" y="66.4">3</text>
<text x="35.1" y="66.4">BSM.001.145</text>
<text x="90.2" y="66.5">Top_Slider Piece 1_4 Lanes</text>
<text x="15.3" y="72.8">7</text>
<text x="27.4" y="72.8">1</text>
<text x="35.1" y="72.8">BSM.001.146</text>
<text x="90.2" y="72.9">Top_Slider Piece 2</text>
<text x="371.9" y="72.6">10</text>
<text x="382.4" y="72.6">15</text>
<text x="392.9" y="72.6">17</text>
<text x="15.3" y="79.3">8</text>
<text x="27.4" y="79.2">1</text>
<text x="35.1" y="79.3">BSM.001.147</text>
<text x="90.2" y="79.3">Top_Slider Piece 3</text>
<text x="15.3" y="85.7">9</text>
<text x="27.4" y="85.7">2</text>
<text x="35.1" y="85.7">BSM.001.151</text>
<text x="90.2" y="85.7">Top_Tilt Pipe_4 Lanes</text>
<text x="14" y="92.1">10</text>
<text x="27.4" y="92.1">8</text>
<text x="35.1" y="92.1">BSM.001.152</text>
<text x="90.2" y="92.1">Top_Pipe 01</text>
<text x="14" y="98.5">11</text>
<text x="27.4" y="98.5">4</text>
<text x="35.1" y="98.5">BSM.002.115</text>
<text x="90.2" y="98.6">Selection_Washer</text>
<text x="14" y="105">12</text>
<text x="27.4" y="105">6</text>
<text x="35.1" y="105">BSM.003.100</text>
<text x="90.2" y="105">Timing_Angle Bracket</text>
<text x="6.7" y="113.2">C</text>
<text x="14" y="111.4">13</text>
<text x="27.4" y="111.3">4</text>
<text x="35.1" y="111.4">M3 x 5 - Socket Cap</text>
<text x="90.2" y="111.4">Socket Cap Screw - Standard - (A2)</text>
<text x="410.4" y="113.2">C</text>
<text x="35.1" y="117.8">Screw - Standard (A2)</text>
<text x="90.2" y="117.8">- M3 x 5</text>
<text x="14" y="124.2">14</text>
<text x="27.4" y="124.2">4</text>
<text x="35.1" y="124.3">M3 x 8 - Socket Cap</text>
<text x="90.2" y="124.3">Socket Cap Screw - Standard - (A2)</text>
<text x="35.1" y="130.7">Screw - Standard (A2)</text>
<text x="90.2" y="130.7">- M3 x 8</text>
<text x="14" y="137">15</text>
<text x="26.1" y="137">44</text>
<text x="35.1" y="137.1">M4 - Nyloc Nut</text>
<text x="90.2" y="137.1">Nyloc Nut - M4</text>
<text x="14" y="143.5">16</text>
<text x="26.1" y="143.5">12</text>
<text x="35.1" y="143.5">M4 x 12 - Socket Csk</text>
<text x="90.2" y="143.5">Socket Csk Screw - (A2) - M4 x 12</text>
<text x="35.1" y="150">Screw (A2)</text>
<text x="14" y="156.3">17</text>
<text x="26.1" y="156.3">16</text>
<text x="35.1" y="156.4">M4 x 16 - Socket Csk</text>
<text x="90.2" y="156.4">Socket Csk Screw - (A2) - M4 x 16</text>
<text x="35.1" y="162.8">Screw (A2)</text>
<text x="6.8" y="187.4">B</text>
<text x="189.8" y="186.7">7</text>
<text x="383.4" y="191.5">6</text>
<text x="410.4" y="187.4">B</text>
<text x="246.9" y="232.6">13</text>
<text x="257.4" y="232.6">11</text>
<text x="286.9" y="232.6">1</text>
<text x="313.8" y="232.6">5</text>
<text x="322.9" y="232.6">14</text>
<text x="6.7" y="261.7">A</text>
<text x="410.4" y="261.7">A</text>
<text x="319" y="274.2">TITLE: Top_Slider Assy_4 Lanes</text>
<text x="331.9" y="285.3">BSM.001.009</text>
<text x="381.2" y="285.3">1</text>
<text x="394.2" y="285">1 / 1</text>
<text x="33.7" y="291">6</text>
<text x="103.7" y="290.9">5</text>
<text x="173.7" y="290.9">4</text>
<text x="243.7" y="291">3</text>
<text x="313.7" y="291">2</text>
<text x="383.7" y="290.9">1</text>
</g>
<g font-size="4.6">
<text x="242" y="273.7">Department of</text>
<text x="242" y="278.4">Mechanical</text>
<text x="242" y="283.2">Engineering</text>
</g>
<g font-size="4.1">
<text x="134.6" y="251.1">Material:</text>
<text x="254" y="250.8">Quantity</text>
<text x="343.9" y="265.6">A3</text>
</g>
<g font-size="3.5">
<text x="134.4" y="255.6">DO NOT SCALE: IF IN DOUBT, PLEASE ASK.</text>
<text x="241" y="256">TOLERANCES UNLESS OTHERWISE STATED: LINEAR ±±0.15</text>
<text x="351.6" y="256">ANGULAR±±3°</text>
<text x="134.9" y="260.6">ALL DIMS. IN MM</text>
<text x="169.2" y="260.6">Contact Details:</text>
<text x="135.1" y="264.8">SCALE: 1 : 2</text>
<text x="241" y="266">JT</text>
<text x="319.2" y="265.5">24.03.19</text>
<text x="363" y="266">24-Mar-19</text>
<text x="317.2" y="281.2">PART No.</text>
</g>
<g font-size="2.8">
<text x="241" y="260.1">Designed by</text>
<text x="275" y="260.1">Checked by</text>
<text x="300" y="260.1">Approved by</text>
<text x="332.3" y="260">Date</text>
<text x="343.8" y="260.1">Sheet size</text>
<text x="363" y="260">Date</text>
<text x="390" y="260.1">PROJECT</text>
<text x="378.4" y="280.1">Edition</text>
<text x="396.6" y="280.1">Sheet</text>
</g>
<g font-size="2.5">
<text x="169" y="271.9">© UNIVERSITY OF BATH</text>
<text x="169" y="274.7">THIS DOCUMENT IS COPYRIGHT AND THE PROPERTY</text>
<text x="169" y="277.5">OF THE UNIVERSITY OF BATH. IT MUST NOT BE COPIED</text>
<text x="169" y="280.4">IN WHOLE OR IN PART NOR DISCLOSED TO ANY THIRD</text>
<text x="169" y="283.2">PARTY WITHOUT PRIOR PERMISION OF THE UNIVERSITY</text>
</g>
</svg>
